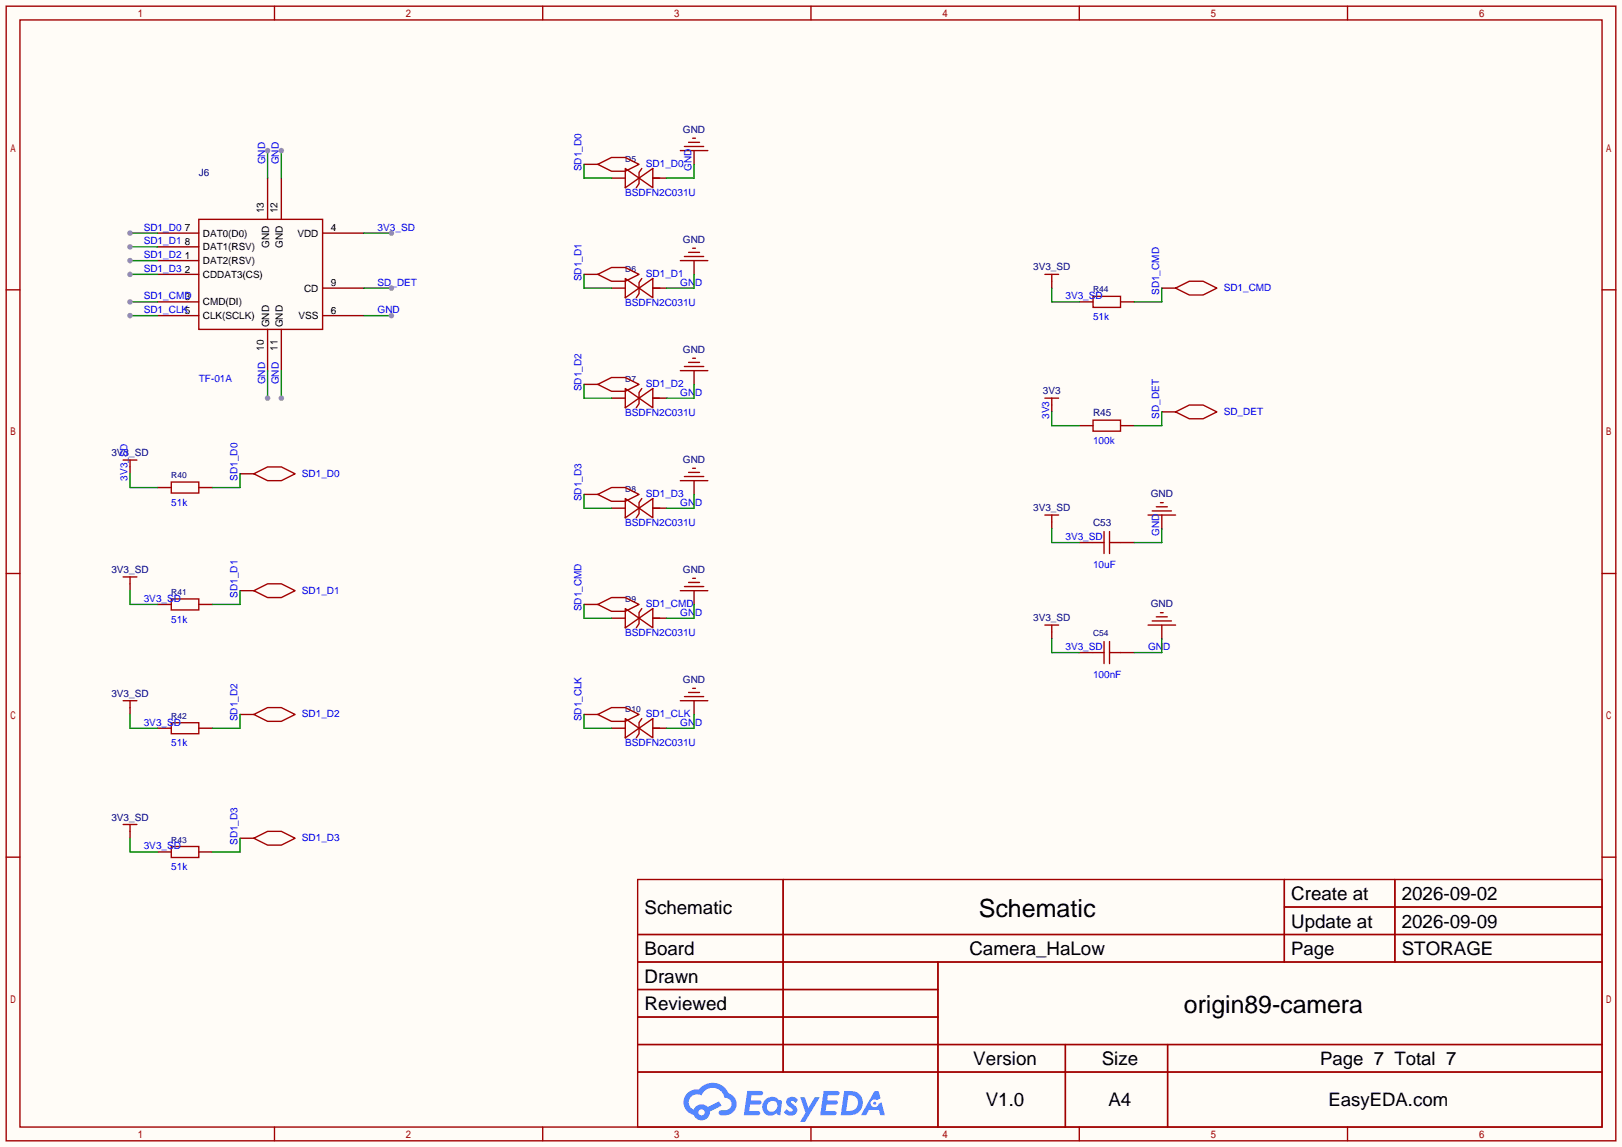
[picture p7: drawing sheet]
<svg xmlns="http://www.w3.org/2000/svg" width="299mm" height="212mm" viewBox="0 0 299 212" stroke-linecap="round" stroke-linejoin="round" font-family="sans-serif">
<path d="M0 0h299.5v211.8h-299.5z" fill="#fffcf7"/>
<g fill="none" stroke="#a10000" stroke-width=".25">
<path d="M1.1 1.1h297.2v209.6h-297.2zM3.7 3.7h292.1v204.5h-292.1zM50.7 1.1v2.6M100.2 1.1v2.6M149.7 1.1v2.6M199.3 1.1v2.6M248.8 1.1v2.6M1.1 53.5h2.6M295.8 53.5h2.5M1.1 105.9h2.6M295.8 105.9h2.5M1.1 158.3h2.6"/>
<path d="M295.8 158.3h2.5M117.7 162.4h178.1v45.8h-178.1zM117.7 172.6h178.1M117.7 177.7h178.1M144.6 162.4v35.6M173.2 177.7v30.5M237.1 162.4v15.3M237.1 167.5h58.7M257.5 162.4v15.3M117.7 182.8h55.5M117.7 192.9h178.1M117.7 187.8h55.5"/>
<path d="M117.7 198h178.1M196.7 192.9v15.3M215.6 192.9v15.3M50.7 208.2v2.5M100.2 208.2v2.5M149.7 208.2v2.5M199.3 208.2v2.5M248.8 208.2v2.5"/>
</g>
<g fill="#5487ff">
<path d="M145.5 202.8a1.3 1.3 0 0 1 1.8 .3l-.4 .6a.54 .54 0 0 0-.9-.2l.1 .2a1.58 1.58 0 0 1 1.1 1.6 1.43 1.43 0 0 1-2.5 .1l.5-.6a.64 .64 0 0 0 .5 .5 .64 .64 0 0 0 .7-.3l-.2-.2a1.6 1.6 0 0 1-1-1.6z"/>
<path d="M147.7 202.7h.9l.7 1.9 1.1-1.9h.9l-2.7 4.5h-.9l1-1.7z"/>
<path d="M138 201.5h1.6a1.31 1.31 0 0 1 1.2 .2 .4 .4 0 0 1-.3 .6h-1.8l-.1 .9h1.6a.4 .4 0 0 1 .4 .4 .4 .4 0 0 1-.4 .4h-1.7l-.2 1.2h.8a1.23 1.23 0 0 1 1.2 .2 .39 .39 0 0 1-.3 .6h-2.7z"/>
<path d="M152.1 201.5h1.6a1.32 1.32 0 0 1 1.3 .2 .39 .39 0 0 1-.4 .6h-1.7l-.2 .9h1.7a.4 .4 0 0 1 .3 .4 .4 .4 0 0 1-.4 .4h-1.7l-.2 1.2h.8a1.23 1.23 0 0 1 1.2 .2 .39 .39 0 0 1-.3 .6h-2.7z"/>
<path d="M161.5 201.5h.7l.4 1.3-.7 .4a.75 .75 0 0 0-1.1 .3 .75 .75 0 0 0 .5 1 .75 .75 0 0 0 .9-.6l.6-.3 .6 2.4h-.9l-.2-1h-1.9l-.5 1h-.9z"/>
<path d="M155.9 201.5l-.7 4.5h1.5a2.27 2.27 0 0 0 2.6-2.3 2.27 2.27 0 0 0-2.7-2.2zM156.6 202.3a1.5 1.5 0 0 1 1.8 1.5 1.5 1.5 0 0 1-1.9 1.4h-.3z"/>
<path d="M141.3 203.1a1.62 1.62 0 0 0-.4 2.1 1.62 1.62 0 0 0 2 .7l.4-.3 .3 .3 .5 .1 .3-2.5-.2-.3h-.4a1.58 1.58 0 0 0-2.5-.1zM141.9 203.6a.99 .99 0 0 1 1.6 .3 .99 .99 0 0 1-.9 1.4 .94 .94 0 0 1-1-.5 .94 .94 0 0 1 .3-1.2z"/>
<path d="M126.9 201.9a2.37 2.37 0 0 0 1.2 4 1.54 1.54 0 0 0 1.7 1 1.54 1.54 0 0 0 1.3-1.6l2.1-1.1-.5-.8-2 1.1a1.57 1.57 0 0 0-2.6 .4 1.5 1.5 0 0 1-.8-2.1 1.5 1.5 0 0 1 2.2-.5 2.23 2.23 0 0 1 2.3-1.4 2.23 2.23 0 0 1 2 1.8 1.16 1.16 0 0 1 1.2 1.1 1.16 1.16 0 0 1-1 1.3h-.7a.47 .47 0 0 0-.6 .3 .47 .47 0 0 0 .4 .6 2.23 2.23 0 0 0 2.3-.7 2.23 2.23 0 0 0 .4-2.3 2.16 2.16 0 0 0-1.3-1.1 3.2 3.2 0 0 0-5.4-.7l-1.2 .1zM129 205.4a.58 .58 0 0 1 1.1 0 .58 .58 0 0 1-1.1 0z"/>
<circle cx="161.5" cy="203.8" r=".28"/>
</g>
<g fill="none" stroke="#a10000" stroke-width=".25">
<path d="M110.4 30.4l2.5-1.3h2.5l2.6 1.3-2.6 1.2h-2.5zM115.4 31.1l2.6 1.8-2.6 1.8zM118 32.9l2.5-1.8v3.6zM118.5 31.1l-.5 .8v2l-.5 .8M120.5 32.9h1.3M125.6 27.8h5.1M126.4 27.1h3.5M127.1 26.3h2.1M127.9 25.5h.5M36.7 40.5h22.9v20.3h-22.9zM110.4 50.7l2.5-1.3h2.5l2.6 1.3-2.6 1.2h-2.5zM115.4 51.4l2.6 1.8-2.6 1.8z"/>
<path d="M118 53.2l2.5-1.8v3.6zM118.5 51.4l-.5 .8v2l-.5 .8M120.5 53.2h1.3M125.6 48.1h5.1M126.4 47.4h3.5M127.1 46.6h2.1M127.9 45.8h.5M192.9 50.7h2.6M194.2 50.7v1.2M201.8 54.7h5.1v2.1h-5.1zM217 53.2l2.6-1.3h2.5l2.6 1.3-2.6 1.3h-2.5zM110.4 71l2.5-1.3h2.5l2.6 1.3-2.6 1.3h-2.5z"/>
<path d="M115.4 71.8l2.6 1.7-2.6 1.8zM118 73.5l2.5-1.7v3.5zM118.5 71.8l-.5 .7v2l-.5 .8M120.5 73.5h1.3M125.6 68.5h5.1M126.4 67.7h3.5M127.1 66.9h2.1M127.9 66.2h.5M192.9 73.5h2.6M194.2 73.5v1.3M201.8 77.6h5.1v2h-5.1zM217 76.1l2.6-1.3h2.5l2.6 1.3-2.6 1.2h-2.5z"/>
<path d="M22.7 85h2.6M24 85v1.2M31.6 89h5.1v2.1h-5.1zM46.9 87.5l2.5-1.3h2.5l2.6 1.3-2.6 1.3h-2.5zM110.4 91.3l2.5-1.3h2.5l2.6 1.3-2.6 1.3h-2.5zM115.4 92.1l2.6 1.8-2.6 1.7zM118 93.9l2.5-1.8v3.5zM118.5 92.1l-.5 .7v2.1l-.5 .7M120.5 93.9h1.3M125.6 88.8h5.1M126.4 88h3.5M127.1 87.2h2.1"/>
<path d="M127.9 86.5h.5M192.9 95.1h2.6M194.2 95.1v1.3M203.8 98.2v4M204.9 98.2v4M212 95.1h5M212.7 94.4h3.6M213.5 93.6h2M214.2 92.8h.6M22.7 106.6h2.6M24 106.6v1.2M31.6 110.6h5.1v2h-5.1z"/>
<path d="M46.9 109.1l2.5-1.3h2.5l2.6 1.3-2.6 1.3h-2.5zM110.4 111.6l2.5-1.2h2.5l2.6 1.2-2.6 1.3h-2.5zM115.4 112.4l2.6 1.8-2.6 1.8zM118 114.2l2.5-1.8v3.6zM118.5 112.4l-.5 .8v2l-.5 .8M120.5 114.2h1.3M125.6 109.1h5.1M126.4 108.3h3.5M127.1 107.6h2.1M127.9 106.8h.5M192.9 115.4h2.6M194.2 115.4v1.3"/>
<path d="M201.8 100.2h2M203.8 118.5v4.1M204.9 100.2h2M204.9 118.5v4.1M212 115.4h5M212.7 114.7h3.6M213.5 113.9h2M214.2 113.2h.6M22.7 129.4h2.6M24 129.4v1.3M31.6 133.5h5.1v2h-5.1zM46.9 132l2.5-1.3h2.5l2.6 1.3-2.6 1.2h-2.5z"/>
<path d="M110.4 132l2.5-1.3h2.5l2.6 1.3-2.6 1.2h-2.5zM115.4 132.7l2.6 1.8-2.6 1.8zM118 134.5l2.5-1.8v3.6zM118.5 132.7l-.5 .8v2l-.5 .8M120.5 134.5h1.3M125.6 129.4h5.1M126.4 128.7h3.5M127.1 127.9h2.1M127.9 127.1h.5M201.8 120.5h2M204.9 120.5h2M22.7 152.3h2.6"/>
<path d="M24 152.3v1.2M31.6 156.3h5.1v2.1h-5.1zM46.9 154.8l2.5-1.3h2.5l2.6 1.3-2.6 1.3h-2.5z"/>
</g>
<g fill="none" stroke="#870000" stroke-width=".25">
<path d="M49.4 32.9v7.6M51.9 32.9v7.6M107.8 30.4h2.6M112.9 32.9h2.5M120.5 32.9h2.6M128.1 27.8v2.6M29.1 48.1h7.6M29.1 50.7h7.6M29.1 55.8h7.6M29.1 43.1h7.6M29.1 58.3h7.6M29.1 45.6h7.6"/>
<path d="M59.6 43.1h7.6M59.6 58.3h7.6M59.6 53.2h7.6M107.8 50.7h2.6M112.9 53.2h2.5M120.5 53.2h2.6M128.1 48.1v2.6M194.2 51.9v1.3M199.3 55.8h2.5M206.9 55.8h2.5M214.5 53.2h2.5M49.4 60.8v7.7"/>
<path d="M51.9 60.8v7.7M107.8 71h2.6M112.9 73.5h2.5M120.5 73.5h2.6M128.1 68.5v2.5M194.2 74.8v1.3M199.3 78.6h2.5M206.9 78.6h2.5M214.5 76.1h2.5M24 86.2v1.3M29.1 90h2.5M36.7 90h2.5"/>
<path d="M44.3 87.5h2.6M107.8 91.3h2.6M112.9 93.9h2.5M120.5 93.9h2.6M128.1 88.8v2.5M194.2 96.4v1.3M214.5 95.1v2.6M24 107.8v1.3M29.1 111.6h2.5M36.7 111.6h2.5M44.3 109.1h2.6M107.8 111.6h2.6"/>
<path d="M112.9 114.2h2.5M120.5 114.2h2.6M128.1 109.1v2.5M194.2 116.7v1.3M199.3 100.2h2.5M206.9 100.2h2.5M214.5 115.4v2.6M24 130.7v1.3M29.1 134.5h2.5M36.7 134.5h2.5M44.3 132h2.6M107.8 132h2.6"/>
<path d="M112.9 134.5h2.5M120.5 134.5h2.6M128.1 129.4v2.6M199.3 120.5h2.5M206.9 120.5h2.5M24 153.5v1.3M29.1 157.4h2.5M36.7 157.4h2.5M44.3 154.8h2.6"/>
</g>
<path d="M24 48.1h5.1" fill="none" stroke="#008700" stroke-width=".25"/>
<circle cx="24" cy="48.1" r=".51" fill="#999"/>
<path d="M24 50.7h5.1M107.8 71v2.5h5.1M44.3 132v2.5h-5.1" fill="none" stroke="#008700" stroke-width=".25"/>
<circle cx="24" cy="50.7" r=".51" fill="#999"/>
<path d="M24 55.8h5.1M107.8 91.3v2.6h5.1M44.3 154.8v2.6h-5.1" fill="none" stroke="#008700" stroke-width=".25"/>
<circle cx="24" cy="55.8" r=".51" fill="#999"/>
<path d="M67.2 43.1h5.1M214.5 53.2v2.6h-5.1M107.8 111.6v2.6h5.1" fill="none" stroke="#008700" stroke-width=".25"/>
<circle cx="72.3" cy="43.1" r=".51" fill="#999"/>
<path d="M24 58.3h5.1M194.2 53.2v2.6h5.1M24 87.5v2.5h5.1M194.2 97.7v2.5h5.1M24 109.1v2.5h5.1M194.2 118v2.5h5.1M24 132v2.5h5.1M24 154.8v2.6h5.1" fill="none" stroke="#008700" stroke-width=".25"/>
<circle cx="24" cy="58.3" r=".51" fill="#999"/>
<path d="M67.2 58.3h5.1M107.8 132v2.5h5.1" fill="none" stroke="#008700" stroke-width=".25"/>
<circle cx="72.3" cy="58.3" r=".51" fill="#999"/>
<path d="M49.4 68.5v5" fill="none" stroke="#008700" stroke-width=".25"/>
<circle cx="49.4" cy="73.5" r=".51" fill="#999"/>
<path d="M49.4 27.8v5.1" fill="none" stroke="#008700" stroke-width=".25"/>
<circle cx="49.4" cy="27.8" r=".51" fill="#999"/>
<path d="M51.9 68.5v5" fill="none" stroke="#008700" stroke-width=".25"/>
<circle cx="51.9" cy="73.5" r=".51" fill="#999"/>
<path d="M51.9 27.8v5.1" fill="none" stroke="#008700" stroke-width=".25"/>
<circle cx="51.9" cy="27.8" r=".51" fill="#999"/>
<path d="M128.1 30.4v2.5h-5M24 43.1h5.1M128.1 50.7v2.5h-5M128.1 71v2.5h-5M128.1 91.3v2.6h-5M214.5 97.7v2.5h-5.1M128.1 111.6v2.6h-5M214.5 118v2.5h-5.1M128.1 132v2.5h-5" fill="none" stroke="#008700" stroke-width=".25"/>
<circle cx="24" cy="43.1" r=".51" fill="#999"/>
<path d="M107.8 30.4v2.5h5.1M24 45.6h5.1M44.3 87.5v2.5h-5.1" fill="none" stroke="#008700" stroke-width=".25"/>
<circle cx="24" cy="45.6" r=".51" fill="#999"/>
<path d="M67.2 53.2h5.1M107.8 50.7v2.5h5.1M44.3 109.1v2.5h-5.1" fill="none" stroke="#008700" stroke-width=".25"/>
<circle cx="72.3" cy="53.2" r=".51" fill="#999"/>
<path d="M194.2 76.1v2.5h5.1M214.5 76.1v2.5h-5.1" fill="none" stroke="#008700" stroke-width=".25"/>
<g font-size="4.6">
<text x="180.7" y="169.4">Schematic</text>
<text x="218.6" y="187.1">origin89-camera</text>
</g>
<g font-size="3.5">
<text x="238.4" y="166.2">Create at</text>
<text x="258.8" y="166.2">2026-09-02</text>
<text x="119" y="168.8">Schematic</text>
<text x="238.4" y="171.3">Update at</text>
<text x="258.8" y="171.3">2026-09-09</text>
<text x="119" y="176.4">Board</text>
<text x="179" y="176.4">Camera_HaLow</text>
<text x="258.8" y="176.4">STORAGE</text>
<text x="119" y="181.5">Drawn</text>
<text x="119" y="186.6">Reviewed</text>
<text x="179.7" y="196.7">Version</text>
<text x="203.4" y="196.7">Size</text>
<text x="182" y="204.3">V1.0</text>
<text x="204.7" y="204.3">A4</text>
</g>
<g font-size="3.4">
<text x="238.4" y="176.4">Page</text>
<text x="243.7" y="196.7">Page 7 Total 7</text>
<text x="245.3" y="204.3">EasyEDA.com</text>
</g>
<g font-size="1.8" fill="#000080">
<text x="126.1" y="24.6">GND</text>
<text x="36.7" y="32.4">J6</text>
<text x="126.1" y="44.9">GND</text>
<text x="190.7" y="50">3V3_SD</text>
<text x="126.1" y="65.2">GND</text>
<text x="192.5" y="72.8">3V3</text>
<text x="201.8" y="76.9">R45</text>
<text x="20.6" y="84.2">3V3_SD</text>
<text x="126.1" y="85.5">GND</text>
<text x="190.7" y="94.4">3V3_SD</text>
<text x="212.4" y="91.9">GND</text>
<text x="201.8" y="97.2">C53</text>
<text x="20.6" y="105.8">3V3_SD</text>
<text x="126.1" y="105.8">GND</text>
<text x="212.4" y="112.2">GND</text>
<text x="190.7" y="114.7">3V3_SD</text>
<text x="20.6" y="128.7">3V3_SD</text>
<text x="126.1" y="126.2">GND</text>
<text x="20.6" y="151.6">3V3_SD</text>
</g>
<g font-size="1.8" fill="#00f">
<text x="48.9" y="30.4" transform="rotate(-90 48.9 30.4)">GND</text>
<text x="51.5" y="30.4" transform="rotate(-90 51.5 30.4)">GND</text>
<text x="107.4" y="31.6" transform="rotate(-90 107.4 31.6)">SD1_D0</text>
<text x="119.3" y="30.9">SD1_D0</text>
<text x="127.7" y="31.6" transform="rotate(-90 127.7 31.6)">GND</text>
<text x="115.4" y="36.2">BSDFN2C031U</text>
<text x="26.5" y="47.7">SD1_D2</text>
<text x="26.5" y="42.6">SD1_D0</text>
<text x="26.5" y="45.1">SD1_D1</text>
<text x="69.7" y="42.6">3V3_SD</text>
<text x="26.5" y="50.2">SD1_D3</text>
<text x="69.7" y="52.8">SD_DET</text>
<text x="107.4" y="51.9" transform="rotate(-90 107.4 51.9)">SD1_D1</text>
<text x="119.3" y="51.2">SD1_D1</text>
<text x="125.6" y="52.8">GND</text>
<text x="225.9" y="53.8">SD1_CMD</text>
<text x="26.5" y="55.3">SD1_CMD</text>
<text x="26.5" y="57.8">SD1_CLK5</text>
<text x="69.7" y="57.8">GND</text>
<text x="115.4" y="56.6">BSDFN2C031U</text>
<text x="196.7" y="55.3">3V3_SD</text>
<text x="201.8" y="59.1">51k</text>
<text x="214" y="54.5" transform="rotate(-90 214 54.5)">SD1_CMD</text>
<text x="36.7" y="70.5">TF-01A</text>
<text x="48.9" y="71" transform="rotate(-90 48.9 71)">GND</text>
<text x="51.5" y="71" transform="rotate(-90 51.5 71)">GND</text>
<text x="119.3" y="71.5">SD1_D2</text>
<text x="107.4" y="72.3" transform="rotate(-90 107.4 72.3)">SD1_D2</text>
<text x="115.4" y="76.9">BSDFN2C031U</text>
<text x="125.6" y="73.1">GND</text>
<text x="193.7" y="77.3" transform="rotate(-90 193.7 77.3)">3V3</text>
<text x="214" y="77.3" transform="rotate(-90 214 77.3)">SD_DET</text>
<text x="225.9" y="76.6">SD_DET</text>
<text x="201.8" y="82">100k</text>
<text x="23.5" y="88.8" transform="rotate(-90 23.5 88.8)">3V3_SD</text>
<text x="43.9" y="88.8" transform="rotate(-90 43.9 88.8)">SD1_D0</text>
<text x="55.8" y="88.1">SD1_D0</text>
<text x="31.6" y="93.4">51k</text>
<text x="107.4" y="92.6" transform="rotate(-90 107.4 92.6)">SD1_D3</text>
<text x="119.3" y="91.9">SD1_D3</text>
<text x="125.6" y="93.4">GND</text>
<text x="115.4" y="97.2">BSDFN2C031U</text>
<text x="196.7" y="99.7">3V3_SD</text>
<text x="214" y="98.9" transform="rotate(-90 214 98.9)">GND</text>
<text x="201.8" y="104.8">10uF</text>
<text x="26.5" y="111.2">3V3_SD</text>
<text x="43.9" y="110.4" transform="rotate(-90 43.9 110.4)">SD1_D1</text>
<text x="55.8" y="109.6">SD1_D1</text>
<text x="107.4" y="112.9" transform="rotate(-90 107.4 112.9)">SD1_CMD</text>
<text x="119.3" y="112.2">SD1_CMD</text>
<text x="125.6" y="113.7">GND</text>
<text x="31.6" y="115">51k</text>
<text x="115.4" y="117.5">BSDFN2C031U</text>
<text x="196.7" y="120.1">3V3_SD</text>
<text x="201.8" y="125.1">100nF</text>
<text x="212" y="120.1">GND</text>
<text x="26.5" y="134">3V3_SD</text>
<text x="31.6" y="137.8">51k</text>
<text x="43.9" y="133.2" transform="rotate(-90 43.9 133.2)">SD1_D2</text>
<text x="55.8" y="132.5">SD1_D2</text>
<text x="107.4" y="133.2" transform="rotate(-90 107.4 133.2)">SD1_CLK</text>
<text x="115.4" y="137.8">BSDFN2C031U</text>
<text x="119.3" y="132.5">SD1_CLK</text>
<text x="125.6" y="134">GND</text>
<text x="55.8" y="155.4">SD1_D3</text>
<text x="26.5" y="156.9">3V3_SD</text>
<text x="31.6" y="160.7">51k</text>
<text x="43.9" y="156.1" transform="rotate(-90 43.9 156.1)">SD1_D3</text>
</g>
<g font-size="1.8">
<text x="48.7" y="39.4" transform="rotate(-90 48.7 39.4)">13</text>
<text x="51.2" y="39.4" transform="rotate(-90 51.2 39.4)">12</text>
<text x="34.2" y="47.8">1</text>
<text x="34.2" y="42.7">7</text>
<text x="34.2" y="45.3">8</text>
<text x="37.5" y="43.7">DAT0(D0)</text>
<text x="37.5" y="46.3">DAT1(RSV)</text>
<text x="49.7" y="45.8" transform="rotate(-90 49.7 45.8)">GND</text>
<text x="52.2" y="45.8" transform="rotate(-90 52.2 45.8)">GND</text>
<text x="54.9" y="43.7">VDD</text>
<text x="61.1" y="42.7">4</text>
<text x="34.2" y="50.3">2</text>
<text x="37.5" y="48.8">DAT2(RSV)</text>
<text x="37.5" y="51.3">CDDAT3(CS)</text>
<text x="56.1" y="53.9">CD</text>
<text x="61.1" y="52.9">9</text>
<text x="34.2" y="55.4">3</text>
<text x="37.5" y="56.4">CMD(DI)</text>
<text x="37.5" y="59">CLK(SCLK)</text>
<text x="55.1" y="59">VSS</text>
<text x="61.1" y="58">6</text>
<text x="48.7" y="64.8" transform="rotate(-90 48.7 64.8)">10</text>
<text x="49.7" y="60.5" transform="rotate(-90 49.7 60.5)">GND</text>
<text x="51.2" y="64.8" transform="rotate(-90 51.2 64.8)">11</text>
<text x="52.2" y="60.5" transform="rotate(-90 52.2 60.5)">GND</text>
</g>
<g font-size="1.6" fill="#000080">
<text x="115.4" y="29.9">D5</text>
<text x="115.4" y="50.2">D6</text>
<text x="201.8" y="54">R44</text>
<text x="115.4" y="70.5">D7</text>
<text x="31.6" y="88.3">R40</text>
<text x="115.4" y="90.9">D8</text>
<text x="31.6" y="109.9">R41</text>
<text x="115.4" y="111.2">D9</text>
<text x="201.8" y="117.5">C54</text>
<text x="115.4" y="131.5">D10</text>
<text x="31.6" y="132.8">R42</text>
<text x="31.6" y="155.6">R43</text>
</g>
</svg>
